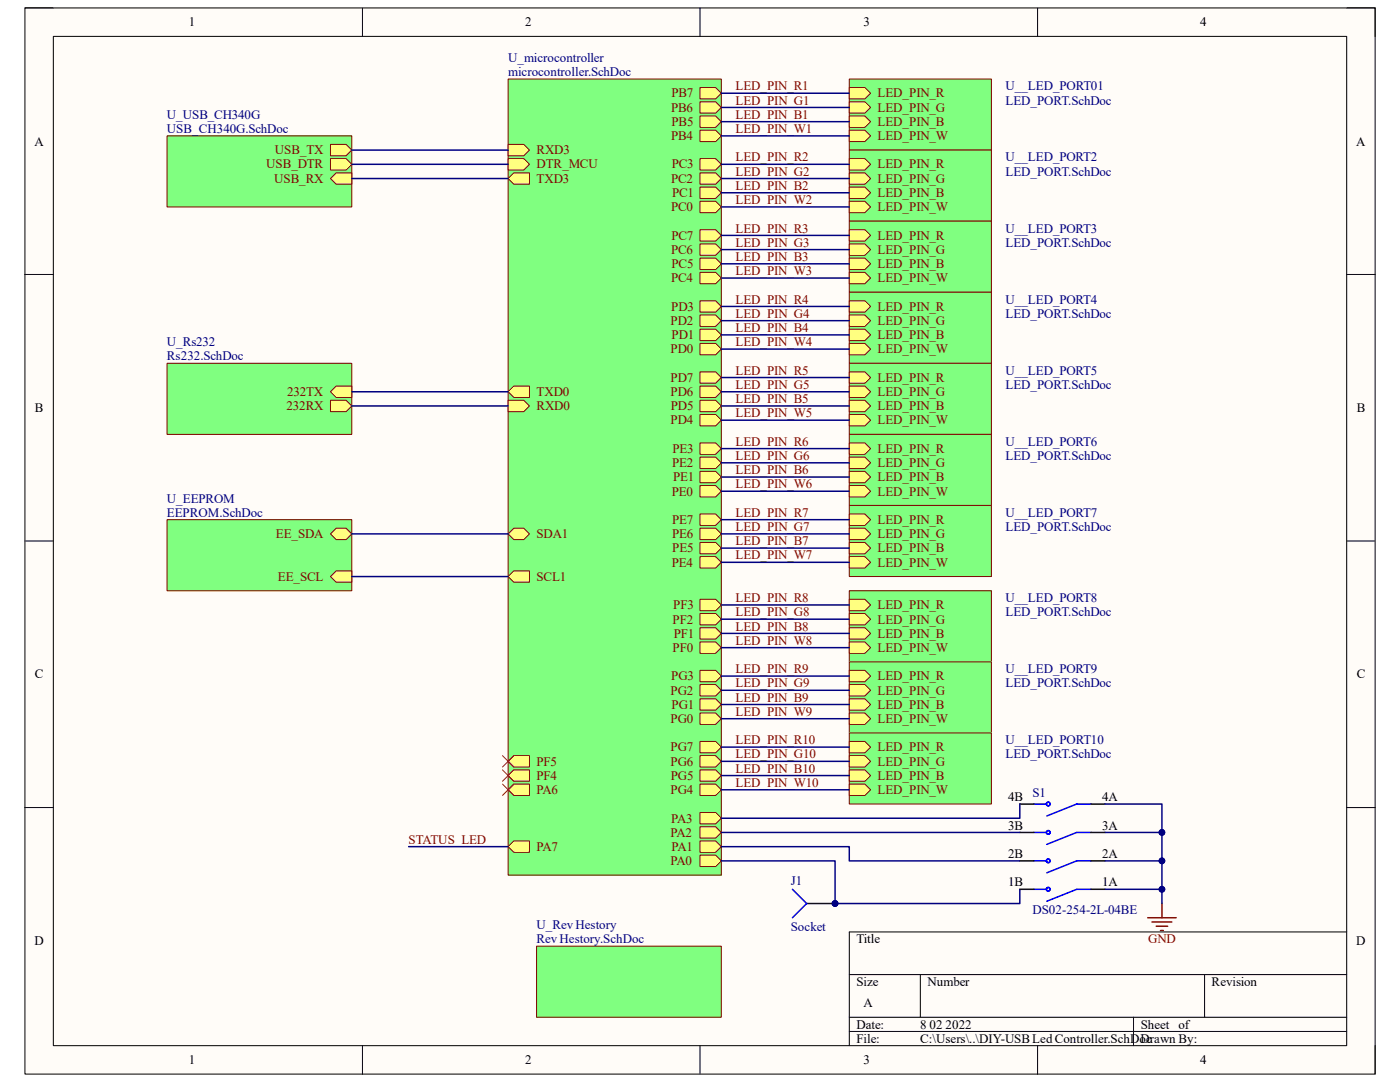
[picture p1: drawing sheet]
<svg xmlns="http://www.w3.org/2000/svg" width="279mm" height="216mm" viewBox="0 0 279 216" stroke-linecap="round" stroke-linejoin="round" font-family="sans-serif">
<path d="M5 1.6h269.4v212.7h-269.4z" fill-rule="evenodd" fill="#fffcf8"/>
<path d="M5 1.6h269.4v212.7h-269.4z" fill="none" stroke="#000" stroke-width=".2"/>
<path d="M10.6 7.3h258.2v201.4h-258.2z" fill-rule="evenodd" fill="#fffcf8"/>
<g fill="none" stroke="#000" stroke-width=".2">
<path d="M5 1.6h5.6M10.6 7.3h258.2v201.4h-258.2zM72.3 1.6v5.7M139.7 1.6v5.7M207.1 1.6v5.7M268.8 1.6h5.6v5.7M5 54.8h5.6M268.8 54.8h5.6M5 107.9h5.6M268.8 107.9h5.6M5 161.1h5.6M268.8 161.1h5.6"/>
<path d="M169.5 194.5h99.3M183.7 194.5v8.5M240.4 194.5v8.5M268.8 186h-99.3v22.7M72.3 208.7v5.6M139.7 208.7v5.6M169.5 203h99.3M169.5 205.8h99.3M207.1 208.7v5.6M226.2 203v5.7M274.4 208.7v5.6"/>
</g>
<path d="M33.3 103.7h36.9v14.2h-36.9z" fill-rule="evenodd" fill="#80ff80"/>
<path d="M33.3 103.7h36.9v14.2h-36.9z" fill="none" stroke="#800000" stroke-width=".2"/>
<path d="M67.1 113.9h3.1v2.3h-3.1l-1.1-1.2z" fill-rule="evenodd" fill="#ffff80"/>
<path d="M67.1 113.9h3.1v2.3h-3.1l-1.1-1.2z" fill="none" stroke="#800000" stroke-width=".2"/>
<path d="M66 106.5l1.1-1.1h2l1.1 1.1-1.1 1.2h-2z" fill-rule="evenodd" fill="#ffff80"/>
<path d="M66 106.5l1.1-1.1h2l1.1 1.1-1.1 1.2h-2z" fill="none" stroke="#800000" stroke-width=".2"/>
<path d="M33.3 72.5h36.9v14.2h-36.9z" fill-rule="evenodd" fill="#80ff80"/>
<path d="M33.3 72.5h36.9v14.2h-36.9z" fill="none" stroke="#800000" stroke-width=".2"/>
<path d="M66 78.2l1.1-1.2h3.1v2.3h-3.1z" fill-rule="evenodd" fill="#ffff80"/>
<path d="M66 78.2l1.1-1.2h3.1v2.3h-3.1z" fill="none" stroke="#800000" stroke-width=".2"/>
<path d="M66 79.9h3.1l1.1 1.1-1.1 1.1h-3.1z" fill-rule="evenodd" fill="#ffff80"/>
<path d="M66 79.9h3.1l1.1 1.1-1.1 1.1h-3.1z" fill="none" stroke="#800000" stroke-width=".2"/>
<path d="M33.3 27.1h36.9v14.2h-36.9z" fill-rule="evenodd" fill="#80ff80"/>
<path d="M33.3 27.1h36.9v14.2h-36.9z" fill="none" stroke="#800000" stroke-width=".2"/>
<path d="M66 28.8h3.1l1.1 1.2-1.1 1.1h-3.1z" fill-rule="evenodd" fill="#ffff80"/>
<path d="M66 28.8h3.1l1.1 1.2-1.1 1.1h-3.1z" fill="none" stroke="#800000" stroke-width=".2"/>
<path d="M66 35.6l1.1-1.1h3.1v2.3h-3.1z" fill-rule="evenodd" fill="#ffff80"/>
<path d="M66 35.6l1.1-1.1h3.1v2.3h-3.1z" fill="none" stroke="#800000" stroke-width=".2"/>
<path d="M66 31.7h3.1l1.1 1.1-1.1 1.1h-3.1z" fill-rule="evenodd" fill="#ffff80"/>
<path d="M66 31.7h3.1l1.1 1.1-1.1 1.1h-3.1z" fill="none" stroke="#800000" stroke-width=".2"/>
<path d="M101.4 15.8h42.6v158.8h-42.6z" fill-rule="evenodd" fill="#80ff80"/>
<path d="M101.4 15.8h42.6v158.8h-42.6z" fill="none" stroke="#800000" stroke-width=".2"/>
<path d="M139.7 40.2h3.1l1.2 1.1-1.2 1.1h-3.1z" fill-rule="evenodd" fill="#ffff80"/>
<path d="M139.7 40.2h3.1l1.2 1.1-1.2 1.1h-3.1z" fill="none" stroke="#800000" stroke-width=".2"/>
<path d="M139.7 37.3h3.1l1.2 1.2-1.2 1.1h-3.1z" fill-rule="evenodd" fill="#ffff80"/>
<path d="M139.7 37.3h3.1l1.2 1.2-1.2 1.1h-3.1z" fill="none" stroke="#800000" stroke-width=".2"/>
<path d="M139.7 34.5h3.1l1.2 1.1-1.2 1.2h-3.1z" fill-rule="evenodd" fill="#ffff80"/>
<path d="M139.7 34.5h3.1l1.2 1.1-1.2 1.2h-3.1z" fill="none" stroke="#800000" stroke-width=".2"/>
<path d="M139.7 31.7h3.1l1.2 1.1-1.2 1.1h-3.1z" fill-rule="evenodd" fill="#ffff80"/>
<path d="M139.7 31.7h3.1l1.2 1.1-1.2 1.1h-3.1z" fill="none" stroke="#800000" stroke-width=".2"/>
<path d="M139.7 54.3h3.1l1.2 1.2-1.2 1.1h-3.1z" fill-rule="evenodd" fill="#ffff80"/>
<path d="M139.7 54.3h3.1l1.2 1.2-1.2 1.1h-3.1z" fill="none" stroke="#800000" stroke-width=".2"/>
<path d="M139.7 51.5h3.1l1.2 1.1-1.2 1.2h-3.1z" fill-rule="evenodd" fill="#ffff80"/>
<path d="M139.7 51.5h3.1l1.2 1.1-1.2 1.2h-3.1z" fill="none" stroke="#800000" stroke-width=".2"/>
<path d="M139.7 48.7h3.1l1.2 1.1-1.2 1.1h-3.1z" fill-rule="evenodd" fill="#ffff80"/>
<path d="M139.7 48.7h3.1l1.2 1.1-1.2 1.1h-3.1z" fill="none" stroke="#800000" stroke-width=".2"/>
<path d="M139.7 45.8h3.1l1.2 1.2-1.2 1.1h-3.1z" fill-rule="evenodd" fill="#ffff80"/>
<path d="M139.7 45.8h3.1l1.2 1.2-1.2 1.1h-3.1z" fill="none" stroke="#800000" stroke-width=".2"/>
<path d="M139.7 96.9h3.1l1.2 1.1-1.2 1.2h-3.1z" fill-rule="evenodd" fill="#ffff80"/>
<path d="M139.7 96.9h3.1l1.2 1.1-1.2 1.2h-3.1z" fill="none" stroke="#800000" stroke-width=".2"/>
<path d="M139.7 94.1h3.1l1.2 1.1-1.2 1.1h-3.1z" fill-rule="evenodd" fill="#ffff80"/>
<path d="M139.7 94.1h3.1l1.2 1.1-1.2 1.1h-3.1z" fill="none" stroke="#800000" stroke-width=".2"/>
<path d="M139.7 91.2h3.1l1.2 1.2-1.2 1.1h-3.1z" fill-rule="evenodd" fill="#ffff80"/>
<path d="M139.7 91.2h3.1l1.2 1.2-1.2 1.1h-3.1z" fill="none" stroke="#800000" stroke-width=".2"/>
<path d="M139.7 88.4h3.1l1.2 1.1-1.2 1.2h-3.1z" fill-rule="evenodd" fill="#ffff80"/>
<path d="M139.7 88.4h3.1l1.2 1.1-1.2 1.2h-3.1z" fill="none" stroke="#800000" stroke-width=".2"/>
<path d="M139.7 111.1h3.1l1.2 1.1-1.2 1.1h-3.1z" fill-rule="evenodd" fill="#ffff80"/>
<path d="M139.7 111.1h3.1l1.2 1.1-1.2 1.1h-3.1z" fill="none" stroke="#800000" stroke-width=".2"/>
<path d="M139.7 108.2h3.1l1.2 1.2-1.2 1.1h-3.1z" fill-rule="evenodd" fill="#ffff80"/>
<path d="M139.7 108.2h3.1l1.2 1.2-1.2 1.1h-3.1z" fill="none" stroke="#800000" stroke-width=".2"/>
<path d="M139.7 105.4h3.1l1.2 1.1-1.2 1.2h-3.1z" fill-rule="evenodd" fill="#ffff80"/>
<path d="M139.7 105.4h3.1l1.2 1.1-1.2 1.2h-3.1z" fill="none" stroke="#800000" stroke-width=".2"/>
<path d="M139.7 102.6h3.1l1.2 1.1-1.2 1.1h-3.1z" fill-rule="evenodd" fill="#ffff80"/>
<path d="M139.7 102.6h3.1l1.2 1.1-1.2 1.1h-3.1z" fill="none" stroke="#800000" stroke-width=".2"/>
<path d="M139.7 142.3h3.1l1.2 1.1-1.2 1.1h-3.1z" fill-rule="evenodd" fill="#ffff80"/>
<path d="M139.7 142.3h3.1l1.2 1.1-1.2 1.1h-3.1z" fill="none" stroke="#800000" stroke-width=".2"/>
<path d="M139.7 139.4h3.1l1.2 1.2-1.2 1.1h-3.1z" fill-rule="evenodd" fill="#ffff80"/>
<path d="M139.7 139.4h3.1l1.2 1.2-1.2 1.1h-3.1z" fill="none" stroke="#800000" stroke-width=".2"/>
<path d="M139.7 136.6h3.1l1.2 1.1-1.2 1.2h-3.1z" fill-rule="evenodd" fill="#ffff80"/>
<path d="M139.7 136.6h3.1l1.2 1.1-1.2 1.2h-3.1z" fill="none" stroke="#800000" stroke-width=".2"/>
<path d="M139.7 133.8h3.1l1.2 1.1-1.2 1.1h-3.1z" fill-rule="evenodd" fill="#ffff80"/>
<path d="M139.7 133.8h3.1l1.2 1.1-1.2 1.1h-3.1z" fill="none" stroke="#800000" stroke-width=".2"/>
<path d="M139.7 156.5h3.1l1.2 1.1-1.2 1.1h-3.1z" fill-rule="evenodd" fill="#ffff80"/>
<path d="M139.7 156.5h3.1l1.2 1.1-1.2 1.1h-3.1z" fill="none" stroke="#800000" stroke-width=".2"/>
<path d="M139.7 153.6h3.1l1.2 1.2-1.2 1.1h-3.1z" fill-rule="evenodd" fill="#ffff80"/>
<path d="M139.7 153.6h3.1l1.2 1.2-1.2 1.1h-3.1z" fill="none" stroke="#800000" stroke-width=".2"/>
<path d="M139.7 150.8h3.1l1.2 1.1-1.2 1.2h-3.1z" fill-rule="evenodd" fill="#ffff80"/>
<path d="M139.7 150.8h3.1l1.2 1.1-1.2 1.2h-3.1z" fill="none" stroke="#800000" stroke-width=".2"/>
<path d="M139.7 147.9h3.1l1.2 1.2-1.2 1.1h-3.1z" fill-rule="evenodd" fill="#ffff80"/>
<path d="M139.7 147.9h3.1l1.2 1.2-1.2 1.1h-3.1z" fill="none" stroke="#800000" stroke-width=".2"/>
<path d="M139.7 17.5h3.1l1.2 1.1-1.2 1.1h-3.1z" fill-rule="evenodd" fill="#ffff80"/>
<path d="M139.7 17.5h3.1l1.2 1.1-1.2 1.1h-3.1z" fill="none" stroke="#800000" stroke-width=".2"/>
<path d="M139.7 20.3h3.1l1.2 1.1-1.2 1.2h-3.1z" fill-rule="evenodd" fill="#ffff80"/>
<path d="M139.7 20.3h3.1l1.2 1.1-1.2 1.2h-3.1z" fill="none" stroke="#800000" stroke-width=".2"/>
<path d="M139.7 23.1h3.1l1.2 1.2-1.2 1.1h-3.1z" fill-rule="evenodd" fill="#ffff80"/>
<path d="M139.7 23.1h3.1l1.2 1.2-1.2 1.1h-3.1z" fill="none" stroke="#800000" stroke-width=".2"/>
<path d="M139.7 26h3.1l1.2 1.1-1.2 1.2h-3.1z" fill-rule="evenodd" fill="#ffff80"/>
<path d="M139.7 26h3.1l1.2 1.1-1.2 1.2h-3.1z" fill="none" stroke="#800000" stroke-width=".2"/>
<path d="M102.5 113.9h3.2v2.3h-3.2l-1.1-1.2z" fill-rule="evenodd" fill="#ffff80"/>
<path d="M102.5 113.9h3.2v2.3h-3.2l-1.1-1.2z" fill="none" stroke="#800000" stroke-width=".2"/>
<path d="M101.4 106.5l1.1-1.1h2l1.2 1.1-1.2 1.2h-2z" fill-rule="evenodd" fill="#ffff80"/>
<path d="M101.4 106.5l1.1-1.1h2l1.2 1.1-1.2 1.2h-2z" fill="none" stroke="#800000" stroke-width=".2"/>
<path d="M101.4 28.8h3.1l1.2 1.2-1.2 1.1h-3.1z" fill-rule="evenodd" fill="#ffff80"/>
<path d="M101.4 28.8h3.1l1.2 1.2-1.2 1.1h-3.1z" fill="none" stroke="#800000" stroke-width=".2"/>
<path d="M101.4 35.6l1.1-1.1h3.2v2.3h-3.2z" fill-rule="evenodd" fill="#ffff80"/>
<path d="M101.4 35.6l1.1-1.1h3.2v2.3h-3.2z" fill="none" stroke="#800000" stroke-width=".2"/>
<path d="M139.7 74.2h3.1l1.2 1.1-1.2 1.2h-3.1z" fill-rule="evenodd" fill="#ffff80"/>
<path d="M139.7 74.2h3.1l1.2 1.1-1.2 1.2h-3.1z" fill="none" stroke="#800000" stroke-width=".2"/>
<path d="M139.7 77h3.1l1.2 1.2-1.2 1.1h-3.1z" fill-rule="evenodd" fill="#ffff80"/>
<path d="M139.7 77h3.1l1.2 1.2-1.2 1.1h-3.1z" fill="none" stroke="#800000" stroke-width=".2"/>
<path d="M139.7 79.9h3.1l1.2 1.1-1.2 1.1h-3.1z" fill-rule="evenodd" fill="#ffff80"/>
<path d="M139.7 79.9h3.1l1.2 1.1-1.2 1.1h-3.1z" fill="none" stroke="#800000" stroke-width=".2"/>
<path d="M139.7 82.7h3.1l1.2 1.1-1.2 1.2h-3.1z" fill-rule="evenodd" fill="#ffff80"/>
<path d="M139.7 82.7h3.1l1.2 1.1-1.2 1.2h-3.1z" fill="none" stroke="#800000" stroke-width=".2"/>
<path d="M139.7 60h3.1l1.2 1.2-1.2 1.1h-3.1z" fill-rule="evenodd" fill="#ffff80"/>
<path d="M139.7 60h3.1l1.2 1.2-1.2 1.1h-3.1z" fill="none" stroke="#800000" stroke-width=".2"/>
<path d="M139.7 62.9h3.1l1.2 1.1-1.2 1.1h-3.1z" fill-rule="evenodd" fill="#ffff80"/>
<path d="M139.7 62.9h3.1l1.2 1.1-1.2 1.1h-3.1z" fill="none" stroke="#800000" stroke-width=".2"/>
<path d="M139.7 65.7h3.1l1.2 1.1-1.2 1.2h-3.1z" fill-rule="evenodd" fill="#ffff80"/>
<path d="M139.7 65.7h3.1l1.2 1.1-1.2 1.2h-3.1z" fill="none" stroke="#800000" stroke-width=".2"/>
<path d="M139.7 68.5h3.1l1.2 1.2-1.2 1.1h-3.1z" fill-rule="evenodd" fill="#ffff80"/>
<path d="M139.7 68.5h3.1l1.2 1.2-1.2 1.1h-3.1z" fill="none" stroke="#800000" stroke-width=".2"/>
<path d="M101.4 78.2l1.1-1.2h3.2v2.3h-3.2z" fill-rule="evenodd" fill="#ffff80"/>
<path d="M101.4 78.2l1.1-1.2h3.2v2.3h-3.2z" fill="none" stroke="#800000" stroke-width=".2"/>
<path d="M101.4 79.9h3.1l1.2 1.1-1.2 1.1h-3.1z" fill-rule="evenodd" fill="#ffff80"/>
<path d="M101.4 79.9h3.1l1.2 1.1-1.2 1.1h-3.1z" fill="none" stroke="#800000" stroke-width=".2"/>
<path d="M101.4 31.7h3.1l1.2 1.1-1.2 1.1h-3.1z" fill-rule="evenodd" fill="#ffff80"/>
<path d="M101.4 31.7h3.1l1.2 1.1-1.2 1.1h-3.1z" fill="none" stroke="#800000" stroke-width=".2"/>
<path d="M101.4 151.9l1.1-1.1h3.2v2.3h-3.2z" fill-rule="evenodd" fill="#ffff80"/>
<path d="M101.4 151.9l1.1-1.1h3.2v2.3h-3.2z" fill="none" stroke="#800000" stroke-width=".2"/>
<path d="M102.5 153.6h3.2v2.3h-3.2l-1.1-1.1z" fill-rule="evenodd" fill="#ffff80"/>
<path d="M102.5 153.6h3.2v2.3h-3.2l-1.1-1.1z" fill="none" stroke="#800000" stroke-width=".2"/>
<path d="M139.7 119.6h3.1l1.2 1.1-1.2 1.2h-3.1z" fill-rule="evenodd" fill="#ffff80"/>
<path d="M139.7 119.6h3.1l1.2 1.1-1.2 1.2h-3.1z" fill="none" stroke="#800000" stroke-width=".2"/>
<path d="M139.7 122.4h3.1l1.2 1.2-1.2 1.1h-3.1z" fill-rule="evenodd" fill="#ffff80"/>
<path d="M139.7 122.4h3.1l1.2 1.2-1.2 1.1h-3.1z" fill="none" stroke="#800000" stroke-width=".2"/>
<path d="M139.7 125.3h3.1l1.2 1.1-1.2 1.1h-3.1z" fill-rule="evenodd" fill="#ffff80"/>
<path d="M139.7 125.3h3.1l1.2 1.1-1.2 1.1h-3.1z" fill="none" stroke="#800000" stroke-width=".2"/>
<path d="M139.7 128.1h3.1l1.2 1.1-1.2 1.2h-3.1z" fill-rule="evenodd" fill="#ffff80"/>
<path d="M139.7 128.1h3.1l1.2 1.1-1.2 1.2h-3.1z" fill="none" stroke="#800000" stroke-width=".2"/>
<path d="M139.7 167.8h3.1l1.2 1.1-1.2 1.2h-3.1z" fill-rule="evenodd" fill="#ffff80"/>
<path d="M139.7 167.8h3.1l1.2 1.1-1.2 1.2h-3.1z" fill="none" stroke="#800000" stroke-width=".2"/>
<path d="M139.7 162.1h3.1l1.2 1.2-1.2 1.1h-3.1z" fill-rule="evenodd" fill="#ffff80"/>
<path d="M139.7 162.1h3.1l1.2 1.2-1.2 1.1h-3.1z" fill="none" stroke="#800000" stroke-width=".2"/>
<path d="M139.7 165h3.1l1.2 1.1-1.2 1.1h-3.1z" fill-rule="evenodd" fill="#ffff80"/>
<path d="M139.7 165h3.1l1.2 1.1-1.2 1.1h-3.1z" fill="none" stroke="#800000" stroke-width=".2"/>
<path d="M139.7 170.6h3.1l1.2 1.2-1.2 1.1h-3.1z" fill-rule="evenodd" fill="#ffff80"/>
<path d="M139.7 170.6h3.1l1.2 1.2-1.2 1.1h-3.1z" fill="none" stroke="#800000" stroke-width=".2"/>
<path d="M101.4 168.9l1.1-1.1h3.2v2.3h-3.2z" fill-rule="evenodd" fill="#ffff80"/>
<path d="M101.4 168.9l1.1-1.1h3.2v2.3h-3.2z" fill="none" stroke="#800000" stroke-width=".2"/>
<path d="M101.4 157.6l1.1-1.1h3.2v2.2h-3.2z" fill-rule="evenodd" fill="#ffff80"/>
<path d="M101.4 157.6l1.1-1.1h3.2v2.2h-3.2z" fill="none" stroke="#800000" stroke-width=".2"/>
<path d="M100.3 150.8l2.2 2.3M100.3 153.6l2.2 2.3M100.3 156.5l2.2 2.2M102.5 150.8l-2.2 2.3M102.5 153.6l-2.2 2.3M102.5 156.5l-2.2 2.2" fill="none" stroke="#f00" stroke-width=".2"/>
<path d="M107.1 188.8h36.9v14.2h-36.9z" fill-rule="evenodd" fill="#80ff80"/>
<path d="M107.1 188.8h36.9v14.2h-36.9z" fill="none" stroke="#800000" stroke-width=".2"/>
<path d="M229.1 183.1h5.6M229.9 184h4M230.7 184.8h2.3M231.6 185.7h.6M231.9 180.3v2.8" fill="none" stroke="#800000" stroke-width=".3"/>
<g fill="none" stroke="#00f" stroke-width=".3">
<path d="M206.4 177.5h2.4M206.4 171.8h2.4M206.4 166.1h2.4M206.4 160.4h2.4M217.7 177.5h-2.8l-6 2.3M217.7 171.8h-2.8l-6 2.4M217.7 166.1h-2.8l-6 2.4M217.7 160.4h-2.8l-6 2.4"/>
<circle cx="209.2" cy="177.4" r=".37"/>
<circle cx="209.2" cy="171.8" r=".37"/>
<circle cx="209.2" cy="166.1" r=".37"/>
<circle cx="209.2" cy="160.4" r=".37"/>
</g>
<path d="M203.5 177.5h2.9M203.5 171.8h2.9M203.5 166.1h2.9M203.5 160.4h2.9M217.7 177.5h2.8M217.7 171.8h2.8M217.7 166.1h2.8M217.7 160.4h2.8" fill="none" stroke="#000" stroke-width=".3"/>
<path d="M169.5 15.8h28.4v14.2h-28.4z" fill-rule="evenodd" fill="#80ff80"/>
<path d="M169.5 15.8h28.4v14.2h-28.4z" fill="none" stroke="#800000" stroke-width=".2"/>
<path d="M169.5 17.5h3.1l1.1 1.1-1.1 1.1h-3.1z" fill-rule="evenodd" fill="#ffff80"/>
<path d="M169.5 17.5h3.1l1.1 1.1-1.1 1.1h-3.1z" fill="none" stroke="#800000" stroke-width=".2"/>
<path d="M169.5 23.1h3.1l1.1 1.2-1.1 1.1h-3.1z" fill-rule="evenodd" fill="#ffff80"/>
<path d="M169.5 23.1h3.1l1.1 1.2-1.1 1.1h-3.1z" fill="none" stroke="#800000" stroke-width=".2"/>
<path d="M169.5 26h3.1l1.1 1.1-1.1 1.1h-3.1z" fill-rule="evenodd" fill="#ffff80"/>
<path d="M169.5 26h3.1l1.1 1.1-1.1 1.1h-3.1z" fill="none" stroke="#800000" stroke-width=".2"/>
<path d="M169.5 20.3h3.1l1.1 1.1-1.1 1.2h-3.1z" fill-rule="evenodd" fill="#ffff80"/>
<path d="M169.5 20.3h3.1l1.1 1.1-1.1 1.2h-3.1z" fill="none" stroke="#800000" stroke-width=".2"/>
<path d="M169.5 30h28.4v14.1h-28.4z" fill-rule="evenodd" fill="#80ff80"/>
<path d="M169.5 30h28.4v14.1h-28.4z" fill="none" stroke="#800000" stroke-width=".2"/>
<path d="M169.5 31.7h3.1l1.1 1.1-1.1 1.1h-3.1z" fill-rule="evenodd" fill="#ffff80"/>
<path d="M169.5 31.7h3.1l1.1 1.1-1.1 1.1h-3.1z" fill="none" stroke="#800000" stroke-width=".2"/>
<path d="M169.5 37.3h3.1l1.1 1.2-1.1 1.1h-3.1z" fill-rule="evenodd" fill="#ffff80"/>
<path d="M169.5 37.3h3.1l1.1 1.2-1.1 1.1h-3.1z" fill="none" stroke="#800000" stroke-width=".2"/>
<path d="M169.5 40.2h3.1l1.1 1.1-1.1 1.1h-3.1z" fill-rule="evenodd" fill="#ffff80"/>
<path d="M169.5 40.2h3.1l1.1 1.1-1.1 1.1h-3.1z" fill="none" stroke="#800000" stroke-width=".2"/>
<path d="M169.5 34.5h3.1l1.1 1.1-1.1 1.2h-3.1z" fill-rule="evenodd" fill="#ffff80"/>
<path d="M169.5 34.5h3.1l1.1 1.1-1.1 1.2h-3.1z" fill="none" stroke="#800000" stroke-width=".2"/>
<path d="M169.5 44.1h28.4v14.2h-28.4z" fill-rule="evenodd" fill="#80ff80"/>
<path d="M169.5 44.1h28.4v14.2h-28.4z" fill="none" stroke="#800000" stroke-width=".2"/>
<path d="M169.5 45.8h3.1l1.1 1.2-1.1 1.1h-3.1z" fill-rule="evenodd" fill="#ffff80"/>
<path d="M169.5 45.8h3.1l1.1 1.2-1.1 1.1h-3.1z" fill="none" stroke="#800000" stroke-width=".2"/>
<path d="M169.5 51.5h3.1l1.1 1.1-1.1 1.2h-3.1z" fill-rule="evenodd" fill="#ffff80"/>
<path d="M169.5 51.5h3.1l1.1 1.1-1.1 1.2h-3.1z" fill="none" stroke="#800000" stroke-width=".2"/>
<path d="M169.5 54.3h3.1l1.1 1.2-1.1 1.1h-3.1z" fill-rule="evenodd" fill="#ffff80"/>
<path d="M169.5 54.3h3.1l1.1 1.2-1.1 1.1h-3.1z" fill="none" stroke="#800000" stroke-width=".2"/>
<path d="M169.5 48.7h3.1l1.1 1.1-1.1 1.1h-3.1z" fill-rule="evenodd" fill="#ffff80"/>
<path d="M169.5 48.7h3.1l1.1 1.1-1.1 1.1h-3.1z" fill="none" stroke="#800000" stroke-width=".2"/>
<path d="M169.5 58.3h28.4v14.2h-28.4z" fill-rule="evenodd" fill="#80ff80"/>
<path d="M169.5 58.3h28.4v14.2h-28.4z" fill="none" stroke="#800000" stroke-width=".2"/>
<path d="M169.5 60h3.1l1.1 1.2-1.1 1.1h-3.1z" fill-rule="evenodd" fill="#ffff80"/>
<path d="M169.5 60h3.1l1.1 1.2-1.1 1.1h-3.1z" fill="none" stroke="#800000" stroke-width=".2"/>
<path d="M169.5 65.7h3.1l1.1 1.1-1.1 1.2h-3.1z" fill-rule="evenodd" fill="#ffff80"/>
<path d="M169.5 65.7h3.1l1.1 1.1-1.1 1.2h-3.1z" fill="none" stroke="#800000" stroke-width=".2"/>
<path d="M169.5 68.5h3.1l1.1 1.2-1.1 1.1h-3.1z" fill-rule="evenodd" fill="#ffff80"/>
<path d="M169.5 68.5h3.1l1.1 1.2-1.1 1.1h-3.1z" fill="none" stroke="#800000" stroke-width=".2"/>
<path d="M169.5 62.9h3.1l1.1 1.1-1.1 1.1h-3.1z" fill-rule="evenodd" fill="#ffff80"/>
<path d="M169.5 62.9h3.1l1.1 1.1-1.1 1.1h-3.1z" fill="none" stroke="#800000" stroke-width=".2"/>
<path d="M169.5 72.5h28.4v14.2h-28.4z" fill-rule="evenodd" fill="#80ff80"/>
<path d="M169.5 72.5h28.4v14.2h-28.4z" fill="none" stroke="#800000" stroke-width=".2"/>
<path d="M169.5 74.2h3.1l1.1 1.1-1.1 1.2h-3.1z" fill-rule="evenodd" fill="#ffff80"/>
<path d="M169.5 74.2h3.1l1.1 1.1-1.1 1.2h-3.1z" fill="none" stroke="#800000" stroke-width=".2"/>
<path d="M169.5 79.9h3.1l1.1 1.1-1.1 1.1h-3.1z" fill-rule="evenodd" fill="#ffff80"/>
<path d="M169.5 79.9h3.1l1.1 1.1-1.1 1.1h-3.1z" fill="none" stroke="#800000" stroke-width=".2"/>
<path d="M169.5 82.7h3.1l1.1 1.1-1.1 1.2h-3.1z" fill-rule="evenodd" fill="#ffff80"/>
<path d="M169.5 82.7h3.1l1.1 1.1-1.1 1.2h-3.1z" fill="none" stroke="#800000" stroke-width=".2"/>
<path d="M169.5 77h3.1l1.1 1.2-1.1 1.1h-3.1z" fill-rule="evenodd" fill="#ffff80"/>
<path d="M169.5 77h3.1l1.1 1.2-1.1 1.1h-3.1z" fill="none" stroke="#800000" stroke-width=".2"/>
<path d="M169.5 86.7h28.4v14.2h-28.4z" fill-rule="evenodd" fill="#80ff80"/>
<path d="M169.5 86.7h28.4v14.2h-28.4z" fill="none" stroke="#800000" stroke-width=".2"/>
<path d="M169.5 88.4h3.1l1.1 1.1-1.1 1.2h-3.1z" fill-rule="evenodd" fill="#ffff80"/>
<path d="M169.5 88.4h3.1l1.1 1.1-1.1 1.2h-3.1z" fill="none" stroke="#800000" stroke-width=".2"/>
<path d="M169.5 94.1h3.1l1.1 1.1-1.1 1.1h-3.1z" fill-rule="evenodd" fill="#ffff80"/>
<path d="M169.5 94.1h3.1l1.1 1.1-1.1 1.1h-3.1z" fill="none" stroke="#800000" stroke-width=".2"/>
<path d="M169.5 96.9h3.1l1.1 1.1-1.1 1.2h-3.1z" fill-rule="evenodd" fill="#ffff80"/>
<path d="M169.5 96.9h3.1l1.1 1.1-1.1 1.2h-3.1z" fill="none" stroke="#800000" stroke-width=".2"/>
<path d="M169.5 91.2h3.1l1.1 1.2-1.1 1.1h-3.1z" fill-rule="evenodd" fill="#ffff80"/>
<path d="M169.5 91.2h3.1l1.1 1.2-1.1 1.1h-3.1z" fill="none" stroke="#800000" stroke-width=".2"/>
<path d="M169.5 100.9h28.4v14.1h-28.4z" fill-rule="evenodd" fill="#80ff80"/>
<path d="M169.5 100.9h28.4v14.1h-28.4z" fill="none" stroke="#800000" stroke-width=".2"/>
<path d="M169.5 102.6h3.1l1.1 1.1-1.1 1.1h-3.1z" fill-rule="evenodd" fill="#ffff80"/>
<path d="M169.5 102.6h3.1l1.1 1.1-1.1 1.1h-3.1z" fill="none" stroke="#800000" stroke-width=".2"/>
<path d="M169.5 108.2h3.1l1.1 1.2-1.1 1.1h-3.1z" fill-rule="evenodd" fill="#ffff80"/>
<path d="M169.5 108.2h3.1l1.1 1.2-1.1 1.1h-3.1z" fill="none" stroke="#800000" stroke-width=".2"/>
<path d="M169.5 111.1h3.1l1.1 1.1-1.1 1.1h-3.1z" fill-rule="evenodd" fill="#ffff80"/>
<path d="M169.5 111.1h3.1l1.1 1.1-1.1 1.1h-3.1z" fill="none" stroke="#800000" stroke-width=".2"/>
<path d="M169.5 105.4h3.1l1.1 1.1-1.1 1.2h-3.1z" fill-rule="evenodd" fill="#ffff80"/>
<path d="M169.5 105.4h3.1l1.1 1.1-1.1 1.2h-3.1z" fill="none" stroke="#800000" stroke-width=".2"/>
<path d="M169.5 117.9h28.4v14.2h-28.4z" fill-rule="evenodd" fill="#80ff80"/>
<path d="M169.5 117.9h28.4v14.2h-28.4z" fill="none" stroke="#800000" stroke-width=".2"/>
<path d="M169.5 119.6h3.1l1.1 1.1-1.1 1.2h-3.1z" fill-rule="evenodd" fill="#ffff80"/>
<path d="M169.5 119.6h3.1l1.1 1.1-1.1 1.2h-3.1z" fill="none" stroke="#800000" stroke-width=".2"/>
<path d="M169.5 125.3h3.1l1.1 1.1-1.1 1.1h-3.1z" fill-rule="evenodd" fill="#ffff80"/>
<path d="M169.5 125.3h3.1l1.1 1.1-1.1 1.1h-3.1z" fill="none" stroke="#800000" stroke-width=".2"/>
<path d="M169.5 128.1h3.1l1.1 1.1-1.1 1.2h-3.1z" fill-rule="evenodd" fill="#ffff80"/>
<path d="M169.5 128.1h3.1l1.1 1.1-1.1 1.2h-3.1z" fill="none" stroke="#800000" stroke-width=".2"/>
<path d="M169.5 122.4h3.1l1.1 1.2-1.1 1.1h-3.1z" fill-rule="evenodd" fill="#ffff80"/>
<path d="M169.5 122.4h3.1l1.1 1.2-1.1 1.1h-3.1z" fill="none" stroke="#800000" stroke-width=".2"/>
<path d="M169.5 132.1h28.4v14.2h-28.4z" fill-rule="evenodd" fill="#80ff80"/>
<path d="M169.5 132.1h28.4v14.2h-28.4z" fill="none" stroke="#800000" stroke-width=".2"/>
<path d="M169.5 133.8h3.1l1.1 1.1-1.1 1.1h-3.1z" fill-rule="evenodd" fill="#ffff80"/>
<path d="M169.5 133.8h3.1l1.1 1.1-1.1 1.1h-3.1z" fill="none" stroke="#800000" stroke-width=".2"/>
<path d="M169.5 139.4h3.1l1.1 1.2-1.1 1.1h-3.1z" fill-rule="evenodd" fill="#ffff80"/>
<path d="M169.5 139.4h3.1l1.1 1.2-1.1 1.1h-3.1z" fill="none" stroke="#800000" stroke-width=".2"/>
<path d="M169.5 142.3h3.1l1.1 1.1-1.1 1.1h-3.1z" fill-rule="evenodd" fill="#ffff80"/>
<path d="M169.5 142.3h3.1l1.1 1.1-1.1 1.1h-3.1z" fill="none" stroke="#800000" stroke-width=".2"/>
<path d="M169.5 136.6h3.1l1.1 1.1-1.1 1.2h-3.1z" fill-rule="evenodd" fill="#ffff80"/>
<path d="M169.5 136.6h3.1l1.1 1.1-1.1 1.2h-3.1z" fill="none" stroke="#800000" stroke-width=".2"/>
<path d="M169.5 146.3h28.4v14.1h-28.4z" fill-rule="evenodd" fill="#80ff80"/>
<path d="M169.5 146.3h28.4v14.1h-28.4z" fill="none" stroke="#800000" stroke-width=".2"/>
<path d="M169.5 147.9h3.1l1.1 1.2-1.1 1.1h-3.1z" fill-rule="evenodd" fill="#ffff80"/>
<path d="M169.5 147.9h3.1l1.1 1.2-1.1 1.1h-3.1z" fill="none" stroke="#800000" stroke-width=".2"/>
<path d="M169.5 153.6h3.1l1.1 1.2-1.1 1.1h-3.1z" fill-rule="evenodd" fill="#ffff80"/>
<path d="M169.5 153.6h3.1l1.1 1.2-1.1 1.1h-3.1z" fill="none" stroke="#800000" stroke-width=".2"/>
<path d="M169.5 156.5h3.1l1.1 1.1-1.1 1.1h-3.1z" fill-rule="evenodd" fill="#ffff80"/>
<path d="M169.5 156.5h3.1l1.1 1.1-1.1 1.1h-3.1z" fill="none" stroke="#800000" stroke-width=".2"/>
<path d="M169.5 150.8h3.1l1.1 1.1-1.1 1.2h-3.1z" fill-rule="evenodd" fill="#ffff80"/>
<path d="M169.5 150.8h3.1l1.1 1.1-1.1 1.2h-3.1z" fill="none" stroke="#800000" stroke-width=".2"/>
<circle cx="166.7" cy="180.3" r=".57" fill="#000080"/>
<circle cx="166.7" cy="180.3" r=".57" fill="none" stroke="#000080" stroke-width=".2"/>
<path d="M161 180.3h5.7" fill="none" stroke="#000" stroke-width=".3"/>
<circle cx="166.7" cy="180.3" r=".57" fill="#000080"/>
<circle cx="166.7" cy="180.3" r=".57" fill="none" stroke="#000080" stroke-width=".2"/>
<path d="M158.1 177.5l2.9 2.8-2.9 2.8" fill="none" stroke="#00f" stroke-width=".3"/>
<g fill="none" stroke="#000080" stroke-width=".3">
<path d="M144 18.6h25.5M70.2 32.8h31.2M70.2 35.6h31.2M70.2 30h31.2M144 38.5h25.5M144 21.4h25.5M144 24.3h25.5M144 27.1h25.5M144 32.8h25.5M144 35.6h25.5M144 55.5h25.5M144 52.6h25.5"/>
<path d="M144 49.8h25.5M144 47h25.5M144 41.3h25.5M70.2 78.2h31.2M144 78.2h25.5M144 75.3h25.5M144 69.7h25.5M144 66.8h25.5M144 64h25.5M144 61.2h25.5M70.2 81h31.2M144 98h25.5"/>
<path d="M144 95.2h25.5M144 92.4h25.5M144 89.5h25.5M144 83.8h25.5M144 81h25.5M70.2 106.5h31.2M70.2 115h31.2M144 112.2h25.5M144 109.4h25.5M144 106.5h25.5M144 103.7h25.5M144 137.7h25.5"/>
<path d="M144 134.9h25.5M144 129.2h25.5M144 126.4h25.5M144 123.6h25.5M144 120.7h25.5M144 157.6h25.5M144 154.8h25.5M144 151.9h25.5M144 149.1h25.5M144 143.4h25.5M144 140.6h25.5M144 171.8h22.7v8.5h36.8v-2.8"/>
</g>
<circle cx="166.7" cy="180.3" r=".57" fill="#000080"/>
<circle cx="166.7" cy="180.3" r=".57" fill="none" stroke="#000080" stroke-width=".2"/>
<path d="M144 168.9h25.5v2.9h34M144 166.1h59.5M203.5 160.4v2.9h-59.5M220.5 177.5h11.4" fill="none" stroke="#000080" stroke-width=".3"/>
<circle cx="231.9" cy="177.4" r=".57" fill="#000080"/>
<circle cx="231.9" cy="177.4" r=".57" fill="none" stroke="#000080" stroke-width=".2"/>
<path d="M220.5 171.8h11.4" fill="none" stroke="#000080" stroke-width=".3"/>
<circle cx="231.9" cy="171.8" r=".57" fill="#000080"/>
<circle cx="231.9" cy="171.8" r=".57" fill="none" stroke="#000080" stroke-width=".2"/>
<path d="M220.5 166.1h11.4v14.2" fill="none" stroke="#000080" stroke-width=".3"/>
<circle cx="231.9" cy="166.1" r=".57" fill="#000080"/>
<circle cx="231.9" cy="166.1" r=".57" fill="none" stroke="#000080" stroke-width=".2"/>
<circle cx="231.9" cy="171.8" r=".57" fill="#000080"/>
<circle cx="231.9" cy="171.8" r=".57" fill="none" stroke="#000080" stroke-width=".2"/>
<circle cx="231.9" cy="177.4" r=".57" fill="#000080"/>
<circle cx="231.9" cy="177.4" r=".57" fill="none" stroke="#000080" stroke-width=".2"/>
<path d="M220.5 160.4h11.4v5.7" fill="none" stroke="#000080" stroke-width=".3"/>
<circle cx="231.9" cy="166.1" r=".57" fill="#000080"/>
<circle cx="231.9" cy="166.1" r=".57" fill="none" stroke="#000080" stroke-width=".2"/>
<path d="M81.6 168.9h19.8" fill="none" stroke="#000080" stroke-width=".3"/>
<g font-size="2.6">
<text x="37.7" y="5.2">1</text>
<text x="104.8" y="5.2">2</text>
<text x="172.3" y="5.2">3</text>
<text x="239.5" y="5.2">4</text>
<text x="6.9" y="29">A</text>
<text x="270.7" y="29">A</text>
<text x="7" y="82.2">B</text>
<text x="270.8" y="82.2">B</text>
<text x="7" y="135.4">C</text>
<text x="270.8" y="135.4">C</text>
<text x="201.2" y="159.9">4B</text>
<text x="220" y="159.9">4A</text>
<text x="201.2" y="165.5">3B</text>
<text x="220" y="165.5">3A</text>
<text x="201.2" y="171.2">2B</text>
<text x="220" y="171.2">2A</text>
<text x="201.2" y="176.9">1B</text>
<text x="220" y="176.9">1A</text>
<text x="6.9" y="188.6">D</text>
<text x="170.9" y="188.2">Title</text>
<text x="270.7" y="188.6">D</text>
<text x="170.9" y="196.7">Size</text>
<text x="185.1" y="196.7">Number</text>
<text x="241.8" y="196.7">Revision</text>
<text x="172.3" y="201">A</text>
<text x="170.9" y="205.2">Date:</text>
<text x="170.9" y="208.1">File:</text>
<text x="183.6" y="205.2">8 02 2022</text>
<text x="183.7" y="208.1">C:\Users\..\DIY-USB Led Controller.SchDoc</text>
<text x="227.6" y="208.1">Drawn By:</text>
<text x="227.6" y="205.2">Sheet of</text>
<text x="37.7" y="212.3">1</text>
<text x="104.8" y="212.3">2</text>
<text x="172.3" y="212.3">3</text>
<text x="239.5" y="212.3">4</text>
</g>
<g font-size="2.6" fill="#000080">
<text x="101.4" y="12.4">U_microcontroller</text>
<text x="101.4" y="15.2">microcontroller.SchDoc</text>
<text x="33.3" y="23.7">U_USB_CH340G</text>
<text x="200.7" y="18">U__LED_PORT01</text>
<text x="200.7" y="20.9">LED_PORT.SchDoc</text>
<text x="33.3" y="26.5">USB_CH340G.SchDoc</text>
<text x="200.7" y="32.2">U__LED_PORT2</text>
<text x="200.7" y="35.1">LED_PORT.SchDoc</text>
<text x="200.7" y="46.4">U__LED_PORT3</text>
<text x="200.7" y="49.2">LED_PORT.SchDoc</text>
<text x="200.7" y="60.6">U__LED_PORT4</text>
<text x="200.7" y="63.4">LED_PORT.SchDoc</text>
<text x="33.3" y="69.1">U_Rs232</text>
<text x="33.3" y="71.9">Rs232.SchDoc</text>
<text x="200.7" y="74.8">U__LED_PORT5</text>
<text x="200.7" y="77.6">LED_PORT.SchDoc</text>
<text x="200.7" y="88.9">U__LED_PORT6</text>
<text x="200.7" y="91.8">LED_PORT.SchDoc</text>
<text x="33.3" y="100.3">U_EEPROM</text>
<text x="33.3" y="103.1">EEPROM.SchDoc</text>
<text x="200.7" y="103.1">U__LED_PORT7</text>
<text x="200.7" y="106">LED_PORT.SchDoc</text>
<text x="200.7" y="120.1">U__LED_PORT8</text>
<text x="200.7" y="123">LED_PORT.SchDoc</text>
<text x="200.7" y="134.3">U__LED_PORT9</text>
<text x="200.7" y="137.2">LED_PORT.SchDoc</text>
<text x="200.7" y="148.5">U__LED_PORT10</text>
<text x="200.7" y="151.3">LED_PORT.SchDoc</text>
<text x="206" y="159">S1</text>
<text x="157.8" y="176.6">J1</text>
<text x="107.1" y="185.4">U_Rev Hestory</text>
<text x="157.8" y="185.7">Socket</text>
<text x="206" y="182.4">DS02-254-2L-04BE</text>
<text x="107.1" y="188.2">Rev Hestory.SchDoc</text>
</g>
<g font-size="2.6" fill="#800000">
<text x="133.9" y="22.3">PB6</text>
<text x="134" y="19.4">PB7</text>
<text x="146.8" y="18">LED_PIN_R1</text>
<text x="146.8" y="20.9">LED_PIN_G1</text>
<text x="146.8" y="23.7">LED_PIN_B1</text>
<text x="175.1" y="19.4">LED_PIN_R</text>
<text x="175.1" y="22.3">LED_PIN_G</text>
<text x="133.9" y="27.9">PB4</text>
<text x="134" y="25.1">PB5</text>
<text x="146.8" y="26.5">LED_PIN_W1</text>
<text x="175.1" y="25.1">LED_PIN_B</text>
<text x="175.1" y="27.9">LED_PIN_W</text>
<text x="53.1" y="33.6">USB_DTR</text>
<text x="54.9" y="30.8">USB_TX</text>
<text x="107.1" y="30.8">RXD3</text>
<text x="107.1" y="33.6">DTR_MCU</text>
<text x="134.1" y="33.6">PC3</text>
<text x="146.8" y="32.2">LED_PIN_R2</text>
<text x="146.8" y="35.1">LED_PIN_G2</text>
<text x="175.1" y="33.6">LED_PIN_R</text>
<text x="54.7" y="36.4">USB_RX</text>
<text x="107.1" y="36.4">TXD3</text>
<text x="133.9" y="36.4">PC2</text>
<text x="134.2" y="39.3">PC1</text>
<text x="146.8" y="37.9">LED_PIN_B2</text>
<text x="146.8" y="40.7">LED_PIN_W2</text>
<text x="175.1" y="39.3">LED_PIN_B</text>
<text x="175.1" y="36.4">LED_PIN_G</text>
<text x="133.9" y="42.1">PC0</text>
<text x="134" y="47.8">PC7</text>
<text x="146.8" y="46.4">LED_PIN_R3</text>
<text x="175.1" y="42.1">LED_PIN_W</text>
<text x="175.1" y="47.8">LED_PIN_R</text>
<text x="133.9" y="50.6">PC6</text>
<text x="134" y="53.5">PC5</text>
<text x="146.8" y="49.2">LED_PIN_G3</text>
<text x="146.8" y="52.1">LED_PIN_B3</text>
<text x="175.1" y="53.5">LED_PIN_B</text>
<text x="175.1" y="50.6">LED_PIN_G</text>
<text x="133.9" y="56.3">PC4</text>
<text x="146.8" y="54.9">LED_PIN_W3</text>
<text x="175.1" y="56.3">LED_PIN_W</text>
<text x="133.8" y="64.8">PD2</text>
<text x="133.9" y="62">PD3</text>
<text x="146.8" y="60.6">LED_PIN_R4</text>
<text x="146.8" y="63.4">LED_PIN_G4</text>
<text x="175.1" y="62">LED_PIN_R</text>
<text x="175.1" y="64.8">LED_PIN_G</text>
<text x="133.8" y="70.5">PD0</text>
<text x="134" y="67.6">PD1</text>
<text x="146.8" y="66.3">LED_PIN_B4</text>
<text x="146.8" y="69.1">LED_PIN_W4</text>
<text x="175.1" y="67.6">LED_PIN_B</text>
<text x="175.1" y="70.5">LED_PIN_W</text>
<text x="133.8" y="76.2">PD7</text>
<text x="146.8" y="74.8">LED_PIN_R5</text>
<text x="146.8" y="77.6">LED_PIN_G5</text>
<text x="175.1" y="76.2">LED_PIN_R</text>
<text x="57.1" y="81.8">232RX</text>
<text x="57.3" y="79">232TX</text>
<text x="107.1" y="79">TXD0</text>
<text x="107.1" y="81.8">RXD0</text>
<text x="133.8" y="79">PD6</text>
<text x="133.9" y="81.8">PD5</text>
<text x="146.8" y="80.4">LED_PIN_B5</text>
<text x="146.8" y="83.3">LED_PIN_W5</text>
<text x="175.1" y="81.8">LED_PIN_B</text>
<text x="175.1" y="79">LED_PIN_G</text>
<text x="133.8" y="84.7">PD4</text>
<text x="146.8" y="88.9">LED_PIN_R6</text>
<text x="175.1" y="84.7">LED_PIN_W</text>
<text x="134.1" y="93.2">PE2</text>
<text x="134.2" y="90.3">PE3</text>
<text x="146.8" y="91.8">LED_PIN_G6</text>
<text x="146.8" y="94.6">LED_PIN_B6</text>
<text x="175.1" y="90.3">LED_PIN_R</text>
<text x="175.1" y="93.2">LED_PIN_G</text>
<text x="134.1" y="98.9">PE0</text>
<text x="134.3" y="96.1">PE1</text>
<text x="146.8" y="97.5">LED_PIN_W6</text>
<text x="175.1" y="96.1">LED_PIN_B</text>
<text x="175.1" y="98.9">LED_PIN_W</text>
<text x="55" y="107.4">EE_SDA</text>
<text x="107.1" y="107.4">SDA1</text>
<text x="134.1" y="107.4">PE6</text>
<text x="134.1" y="104.6">PE7</text>
<text x="146.8" y="103.1">LED_PIN_R7</text>
<text x="146.8" y="106">LED_PIN_G7</text>
<text x="175.1" y="104.6">LED_PIN_R</text>
<text x="175.1" y="107.4">LED_PIN_G</text>
<text x="134.1" y="113.1">PE4</text>
<text x="134.2" y="110.2">PE5</text>
<text x="146.8" y="108.8">LED_PIN_B7</text>
<text x="146.8" y="111.6">LED_PIN_W7</text>
<text x="175.1" y="110.2">LED_PIN_B</text>
<text x="175.1" y="113.1">LED_PIN_W</text>
<text x="55.5" y="115.9">EE_SCL</text>
<text x="107.1" y="115.9">SCL1</text>
<text x="134.2" y="124.4">PF2</text>
<text x="134.4" y="121.6">PF3</text>
<text x="146.8" y="120.1">LED_PIN_R8</text>
<text x="146.8" y="123">LED_PIN_G8</text>
<text x="146.8" y="125.8">LED_PIN_B8</text>
<text x="175.1" y="121.6">LED_PIN_R</text>
<text x="175.1" y="124.4">LED_PIN_G</text>
<text x="134.2" y="130.1">PF0</text>
<text x="134.5" y="127.3">PF1</text>
<text x="146.8" y="128.7">LED_PIN_W8</text>
<text x="175.1" y="127.3">LED_PIN_B</text>
<text x="175.1" y="130.1">LED_PIN_W</text>
<text x="133.9" y="135.8">PG3</text>
<text x="146.8" y="134.3">LED_PIN_R9</text>
<text x="146.8" y="137.2">LED_PIN_G9</text>
<text x="175.1" y="135.8">LED_PIN_R</text>
<text x="133.8" y="138.6">PG2</text>
<text x="134" y="141.4">PG1</text>
<text x="146.8" y="140">LED_PIN_B9</text>
<text x="146.8" y="142.8">LED_PIN_W9</text>
<text x="175.1" y="141.4">LED_PIN_B</text>
<text x="175.1" y="138.6">LED_PIN_G</text>
<text x="133.8" y="144.3">PG0</text>
<text x="133.8" y="149.9">PG7</text>
<text x="146.8" y="148.5">LED_PIN_R10</text>
<text x="175.1" y="144.3">LED_PIN_W</text>
<text x="175.1" y="149.9">LED_PIN_R</text>
<text x="107.1" y="152.8">PF5</text>
<text x="107.1" y="155.6">PF4</text>
<text x="133.8" y="152.8">PG6</text>
<text x="133.9" y="155.6">PG5</text>
<text x="146.8" y="151.3">LED_PIN_G10</text>
<text x="146.8" y="154.2">LED_PIN_B10</text>
<text x="175.1" y="155.6">LED_PIN_B</text>
<text x="175.1" y="152.8">LED_PIN_G</text>
<text x="107.1" y="158.5">PA6</text>
<text x="133.8" y="158.5">PG4</text>
<text x="146.8" y="157">LED_PIN_W10</text>
<text x="175.1" y="158.5">LED_PIN_W</text>
<text x="133.8" y="167">PA2</text>
<text x="133.9" y="164.1">PA3</text>
<text x="81.5" y="168.4">STATUS_LED</text>
<text x="107.1" y="169.8">PA7</text>
<text x="133.8" y="172.6">PA0</text>
<text x="134" y="169.8">PA1</text>
<text x="229.2" y="188.2">GND</text>
</g>
</svg>
